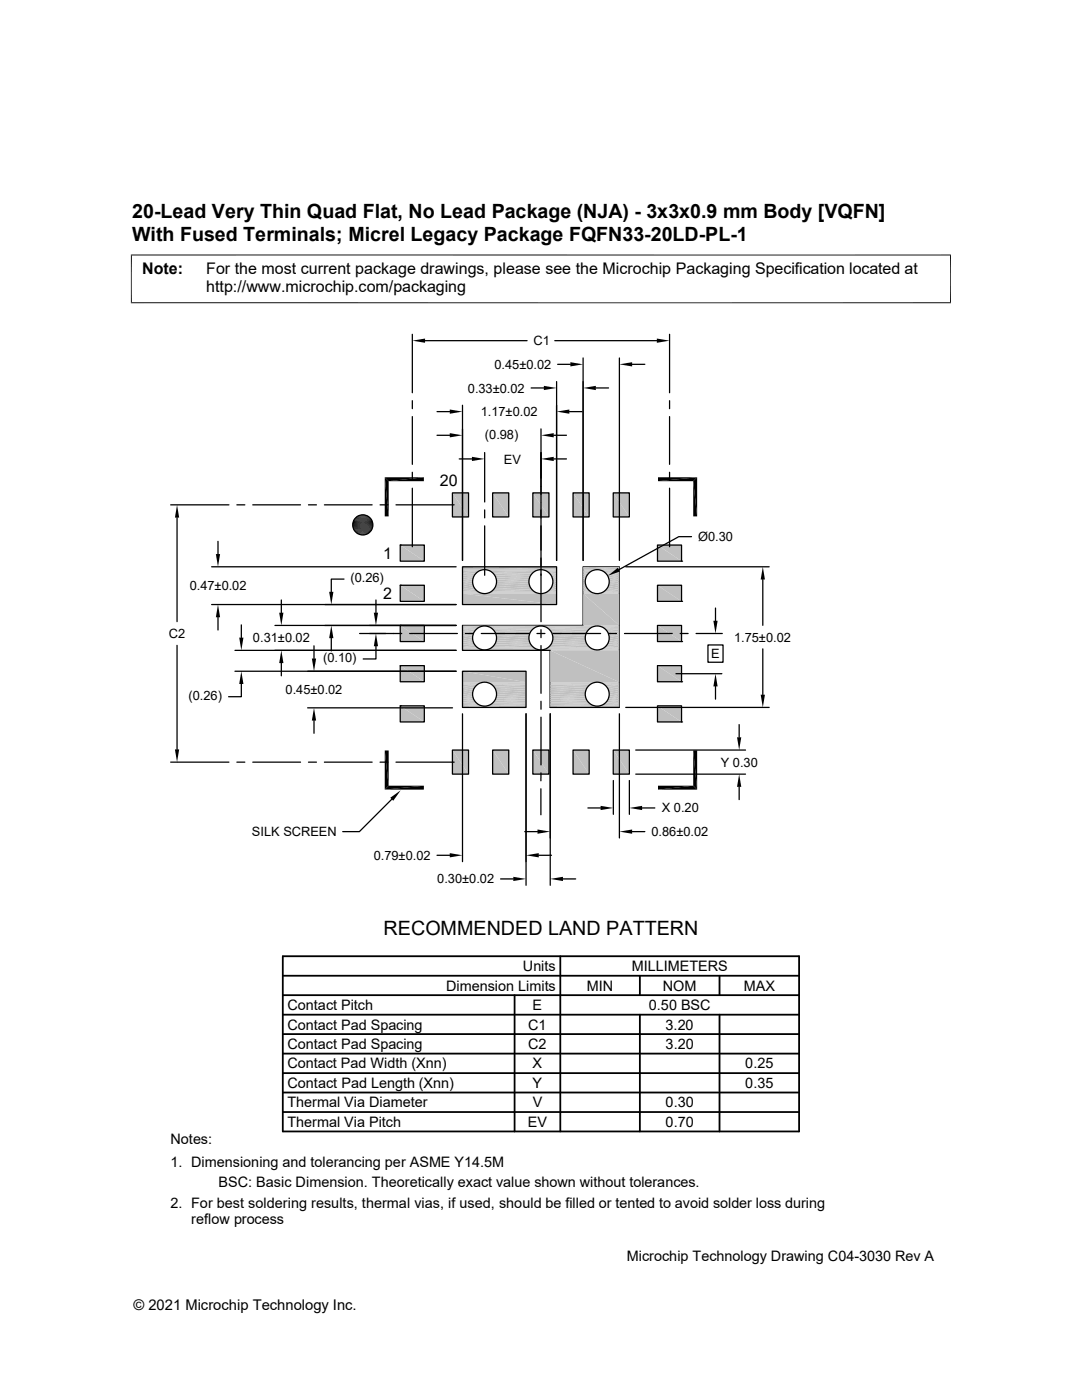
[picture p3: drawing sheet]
<svg xmlns="http://www.w3.org/2000/svg" width="216mm" height="279mm" viewBox="0 0 216 279" stroke-linecap="round" stroke-linejoin="round" font-family="sans-serif">
<g fill="#c0c0c0">
<path d="M122.4 98.4l3.2 4.8h-3.2z"/>
<path d="M122.4 98.4h3.2v4.8z"/>
<path d="M114.3 98.4l3.3 4.8h-3.3z"/>
<path d="M114.3 98.4h3.3v4.8z"/>
<path d="M106.3 98.4l3.2 4.8h-3.2z"/>
<path d="M106.3 98.4h3.2v4.8z"/>
<path d="M98.3 98.4l3.2 4.8h-3.2z"/>
<path d="M98.3 98.4h3.2v4.8z"/>
<path d="M90.3 98.4l3.2 4.8h-3.2z"/>
<path d="M90.3 98.4h3.2v4.8z"/>
<path d="M131.2 108.8l4.8 3.2h-4.8z"/>
<path d="M131.2 108.8h4.8v3.2z"/>
<path d="M79.9 108.8l4.8 3.2h-4.8z"/>
<path d="M79.9 108.8h4.8v3.2z"/>
<path d="M131.2 116.8l4.8 3.2h-4.8z"/>
<path d="M131.2 116.8h4.8v3.2z"/>
<path d="M79.9 116.8l4.8 3.2h-4.8z"/>
<path d="M79.9 116.8h4.8v3.2z"/>
<path d="M131.2 124.8l4.8 3.2h-4.8z"/>
<path d="M131.2 124.8h4.8v3.2z"/>
<path d="M79.9 124.8l4.8 3.2h-4.8z"/>
<path d="M79.9 124.8h4.8v3.2z"/>
<path d="M131.2 132.8l4.8 3.3h-4.8z"/>
<path d="M131.2 132.8h4.8v3.3z"/>
<path d="M79.9 132.8l4.8 3.3h-4.8z"/>
<path d="M79.9 132.8h4.8v3.3z"/>
<path d="M131.2 140.9l4.8 3.2h-4.8z"/>
<path d="M131.2 140.9h4.8v3.2z"/>
<path d="M79.9 140.9l4.8 3.2h-4.8z"/>
<path d="M79.9 140.9h4.8v3.2z"/>
<path d="M122.4 149.7l3.2 4.8h-3.2z"/>
<path d="M122.4 149.7h3.2v4.8z"/>
<path d="M114.3 149.7l3.3 4.8h-3.3z"/>
<path d="M114.3 149.7h3.3v4.8z"/>
<path d="M106.3 149.7l3.2 4.8h-3.2z"/>
<path d="M106.3 149.7h3.2v4.8z"/>
<path d="M98.3 149.7l3.2 4.8h-3.2z"/>
<path d="M98.3 149.7h3.2v4.8z"/>
<path d="M90.3 149.7l3.2 4.8h-3.2z"/>
<path d="M90.3 149.7h3.2v4.8z"/>
<path d="M92.3 113.1l18.8 .6h-18.8z"/>
<path d="M92.3 113.1h18.8v.6z"/>
</g>
<path d="M92.3 113.7h4.2M92.3 113.8h3.7M96.9 113.7h10.8M97.4 113.8h9.9M108.1 113.7h3M108.6 113.8h2.5" fill="none" stroke="#c0c0c0" stroke-width=".2"/>
<path d="M92.3 114h3.3M97.8 114h9M109 114h2.1" fill="none" stroke="#c0c0c0" stroke-width=".23"/>
<g fill="#c0c0c0">
<path d="M109.4 114.2l1.7 .3h-1.4z"/>
<path d="M109.4 114.2h1.7v.3z"/>
</g>
<path d="M92.3 114.3h3M98.1 114.3h8.4" fill="none" stroke="#c0c0c0" stroke-width=".32"/>
<g fill="#c0c0c0">
<path d="M109.7 114.5l1.4 .3h-1.1z"/>
<path d="M109.7 114.5h1.4v.3z"/>
</g>
<path d="M92.3 114.6h2.6M98.5 114.6h7.7" fill="none" stroke="#c0c0c0" stroke-width=".34"/>
<g fill="#c0c0c0">
<path d="M110 114.8l1.1 .4h-.9z"/>
<path d="M110 114.8h1.1v.4z"/>
</g>
<path d="M92.3 115h2.4M98.7 115h7.2" fill="none" stroke="#c0c0c0" stroke-width=".4"/>
<g fill="#c0c0c0">
<path d="M110.2 115.2l.9 .4h-.8z"/>
<path d="M110.2 115.2h.9v.4z"/>
</g>
<path d="M92.3 115.4h2.1M98.9 115.4h6.8" fill="none" stroke="#c0c0c0" stroke-width=".42"/>
<g fill="#c0c0c0">
<path d="M110.3 115.6l.8 .5h-.8z"/>
<path d="M110.3 115.6h.8v.5z"/>
</g>
<path d="M92.3 115.9h2M99.1 115.9h6.5" fill="none" stroke="#c0c0c0" stroke-width=".44"/>
<g fill="#c0c0c0">
<path d="M110.3 116.1l.8 .4h-.8z"/>
<path d="M110.3 116.1h.8v.4z"/>
</g>
<path d="M92.3 116.3h2M99.1 116.3h6.5" fill="none" stroke="#c0c0c0" stroke-width=".44"/>
<g fill="#c0c0c0">
<path d="M110.3 116.5l.8 .4h-.9z"/>
<path d="M110.3 116.5h.8v.4z"/>
</g>
<path d="M92.3 116.7h2.1M98.9 116.7h6.8" fill="none" stroke="#c0c0c0" stroke-width=".42"/>
<g fill="#c0c0c0">
<path d="M110.2 116.9l.9 .4h-1.1z"/>
<path d="M110.2 116.9h.9v.4z"/>
</g>
<path d="M92.3 117.1h2.4M98.7 117.1h7.2" fill="none" stroke="#c0c0c0" stroke-width=".4"/>
<g fill="#c0c0c0">
<path d="M110 117.3l1.1 .4h-1.4z"/>
<path d="M110 117.3h1.1v.4z"/>
</g>
<path d="M92.3 117.5h2.6M98.5 117.5h7.7" fill="none" stroke="#c0c0c0" stroke-width=".36"/>
<g fill="#c0c0c0">
<path d="M109.4 118l.3-.3 1.4 .3z"/>
<path d="M109.7 117.7h1.4v.3z"/>
</g>
<path d="M92.3 117.9h3M98.1 117.9h8.4" fill="none" stroke="#c0c0c0" stroke-width=".3"/>
<path d="M109 118.1h2.1" fill="none" stroke="#c0c0c0" stroke-width=".23"/>
<path d="M109.4 118h1.7v.2z" fill="#c0c0c0"/>
<path d="M92.3 118.1h3.3M97.8 118.1h9" fill="none" stroke="#c0c0c0" stroke-width=".23"/>
<path d="M92.3 118.3h3.7M92.3 118.4h4.2M96.9 118.4h10.8M97.4 118.3h9.9M108.1 118.4h3M108.6 118.3h2.5" fill="none" stroke="#c0c0c0" stroke-width=".2"/>
<g fill="#c0c0c0">
<path d="M92.3 118.5l18.8 2.2h-18.8z"/>
<path d="M92.3 118.5h18.8v2.2z"/>
<path d="M92.3 134l12.7 2.1h-12.7z"/>
<path d="M92.3 134h12.7v2.1z"/>
</g>
<path d="M92.3 136.2h4.2M92.3 136.3h3.7M96.9 136.2h8.1M97.4 136.3h7.6M92.3 140.8h3.7M92.3 140.9h4.2M96.9 140.9h8.1M97.4 140.8h7.6" fill="none" stroke="#c0c0c0" stroke-width=".2"/>
<path d="M92.3 136.5h3.3M97.8 136.5h7.2M92.3 140.6h3.3M97.8 140.6h7.2" fill="none" stroke="#c0c0c0" stroke-width=".23"/>
<path d="M92.3 136.8h3M98.1 136.8h6.9" fill="none" stroke="#c0c0c0" stroke-width=".32"/>
<path d="M92.3 137.1h2.6M98.5 137.1h6.5" fill="none" stroke="#c0c0c0" stroke-width=".34"/>
<path d="M92.3 137.5h2.4M92.3 139.6h2.4M98.7 137.5h6.3M98.7 139.6h6.3" fill="none" stroke="#c0c0c0" stroke-width=".4"/>
<path d="M92.3 137.9h2.1M92.3 139.2h2.1M98.9 139.2h6.1M98.9 137.9h6.1" fill="none" stroke="#c0c0c0" stroke-width=".42"/>
<path d="M92.3 138.3h2M92.3 138.8h2M99.1 138.3h5.9M99.1 138.8h5.9" fill="none" stroke="#c0c0c0" stroke-width=".44"/>
<path d="M92.3 140h2.6M98.5 140h6.5" fill="none" stroke="#c0c0c0" stroke-width=".36"/>
<path d="M92.3 140.3h3M98.1 140.3h6.9" fill="none" stroke="#c0c0c0" stroke-width=".3"/>
<path d="M92.3 141.1h12.7" fill="none" stroke="#c0c0c0" stroke-width=".25"/>
<g fill="none" stroke="#000" stroke-width=".25">
<path d="M90.3 98.4h3.2v4.8h-3.2zM98.3 98.4h3.2v4.8h-3.2zM106.3 98.4h3.2v4.8h-3.2zM114.3 98.4h3.3v4.8h-3.3zM122.4 98.4h3.2v4.8h-3.2zM79.9 108.8h4.8v3.2h-4.8zM79.9 108.8h.1M79.9 116.8h4.8v3.2h-4.8zM79.9 116.8h.1M92.3 113.1h18.8v7.6h-18.8zM131.2 116.8h4.8v3.2h-4.8zM131.2 108.8h4.8v3.2h-4.8z"/>
<path d="M136 112h.1M79.9 124.8h4.8v3.2h-4.8zM79.9 124.8h.1M79.9 132.8h4.8v3.3h-4.8zM79.9 132.8h.1M92.3 124.8h24.1v-11.7h7.2v28.1M92.3 134h12.7v7.2h-12.7zM109.8 129.8v11.4M131.2 132.8h4.8v3.3h-4.8zM131.2 124.8h4.8v3.2h-4.8zM136 136.1h.1M136 128h.1"/>
<path d="M136 120h.1M79.9 140.9h4.8v3.2h-4.8zM79.9 140.9h.1M90.3 149.7h3.2v4.8h-3.2zM98.3 149.7h3.2v4.8h-3.2zM106.3 149.7h3.2v4.8h-3.2zM114.3 149.7h3.3v4.8h-3.3zM122.4 149.7h3.2v4.8h-3.2zM131.2 140.9h4.8v3.2h-4.8zM136 144.1h.1"/>
<circle cx="96.7" cy="116.1" r="2.39"/>
<circle cx="107.9" cy="116.1" r="2.39"/>
<circle cx="96.7" cy="138.5" r="2.39"/>
</g>
<g fill="#c0c0c0">
<path d="M116.4 113.1l7.2 .6h-7.2z"/>
<path d="M116.4 113.1h7.2v.6z"/>
</g>
<path d="M116.4 113.7h2.5M119.4 113.7h4.2M119.8 113.8h3.8" fill="none" stroke="#c0c0c0" stroke-width=".2"/>
<path d="M116.4 113.8l1.7 .1h-1.7z" fill="#c0c0c0"/>
<path d="M116.4 113.8h2.1" fill="none" stroke="#c0c0c0" stroke-width=".2"/>
<path d="M120.2 114h3.4" fill="none" stroke="#c0c0c0" stroke-width=".23"/>
<g fill="#c0c0c0">
<path d="M116.4 113.9l1.3 .3h-1.3z"/>
<path d="M116.4 113.9h1.7l-.4 .3z"/>
</g>
<path d="M120.6 114.3h3" fill="none" stroke="#c0c0c0" stroke-width=".32"/>
<g fill="#c0c0c0">
<path d="M116.4 114.2l1 .3h-1z"/>
<path d="M116.4 114.2h1.3l-.3 .3z"/>
</g>
<path d="M120.9 114.6h2.7" fill="none" stroke="#c0c0c0" stroke-width=".34"/>
<g fill="#c0c0c0">
<path d="M116.4 114.5l.7 .3h-.7z"/>
<path d="M116.4 114.5h1l-.3 .3z"/>
</g>
<path d="M121.2 115h2.4" fill="none" stroke="#c0c0c0" stroke-width=".4"/>
<g fill="#c0c0c0">
<path d="M116.4 114.8l.5 .4h-.5z"/>
<path d="M116.4 114.8h.7l-.2 .4z"/>
</g>
<path d="M121.4 115.4h2.2" fill="none" stroke="#c0c0c0" stroke-width=".42"/>
<g fill="#c0c0c0">
<path d="M116.4 115.2l.4 .4h-.4z"/>
<path d="M116.4 115.2h.5l-.1 .4z"/>
</g>
<path d="M121.5 115.9h2.1" fill="none" stroke="#c0c0c0" stroke-width=".44"/>
<g fill="#c0c0c0">
<path d="M116.4 115.6l.4 .5h-.4z"/>
<path d="M116.4 115.6h.4v.5z"/>
</g>
<path d="M121.5 116.3h2.1" fill="none" stroke="#c0c0c0" stroke-width=".44"/>
<g fill="#c0c0c0">
<path d="M116.4 116.1l.4 .4h-.4z"/>
<path d="M116.4 116.1h.4v.4z"/>
</g>
<path d="M121.4 116.7h2.2" fill="none" stroke="#c0c0c0" stroke-width=".42"/>
<g fill="#c0c0c0">
<path d="M116.4 116.5l.5 .4h-.5z"/>
<path d="M116.4 116.5h.4l.1 .4z"/>
</g>
<path d="M121.2 117.1h2.4" fill="none" stroke="#c0c0c0" stroke-width=".4"/>
<g fill="#c0c0c0">
<path d="M116.4 116.9l.7 .4h-.7z"/>
<path d="M116.4 116.9h.5l.2 .4z"/>
</g>
<path d="M120.9 117.5h2.7" fill="none" stroke="#c0c0c0" stroke-width=".36"/>
<g fill="#c0c0c0">
<path d="M116.4 117.3l1 .4h-1z"/>
<path d="M116.4 117.3h.7l.3 .4z"/>
</g>
<path d="M120.6 117.9h3" fill="none" stroke="#c0c0c0" stroke-width=".3"/>
<g fill="#c0c0c0">
<path d="M116.4 117.7l1.3 .3h-1.3z"/>
<path d="M116.4 117.7h1l.3 .3z"/>
</g>
<path d="M120.2 118.1h3.4" fill="none" stroke="#c0c0c0" stroke-width=".23"/>
<g fill="#c0c0c0">
<path d="M116.4 118l1.7 .2h-1.7z"/>
<path d="M116.4 118h1.3l.4 .2z"/>
</g>
<path d="M116.4 118.3h2.1M116.4 118.4h2.5M119.4 118.4h4.2M119.8 118.3h3.8" fill="none" stroke="#c0c0c0" stroke-width=".2"/>
<g fill="#c0c0c0">
<path d="M116.4 118.5l7.2 6.3h-7.2z"/>
<path d="M116.4 118.5h7.2v6.3z"/>
</g>
<g fill="none" stroke="#c0c0c0" stroke-width=".2">
<path d="M92.3 124.9h31.3M92.3 124.9h4.2M92.3 125.1h3.7M92.3 129.5h3.7M92.3 129.7h4.2M92.3 129.8h31.3M96.9 124.9h10.8M96.9 129.7h10.8M97.4 125.1h9.9M97.4 129.5h9.9M108.1 129.7h10.8M108.1 124.9h10.8"/>
<path d="M108.6 125.1h9.9M108.6 129.5h9.9M119.4 124.9h4.2M119.4 129.7h4.2M119.8 129.5h3.8M119.8 125.1h3.8"/>
</g>
<path d="M92.3 125.3h3.3M92.3 129.3h3.3M97.8 129.3h9M97.8 125.3h9M109 129.3h9.1M109 125.3h9.1M120.2 125.3h3.4M120.2 129.3h3.4" fill="none" stroke="#c0c0c0" stroke-width=".23"/>
<path d="M92.3 125.5h3M92.3 129.1h3M98.1 129.1h8.4M98.1 125.5h8.4M109.4 125.5h8.3M109.4 129.1h8.3M120.6 129.1h3M120.6 125.5h3" fill="none" stroke="#c0c0c0" stroke-width=".3"/>
<path d="M92.3 125.9h2.6M98.5 125.9h7.7M109.7 125.9h7.7M120.9 125.9h2.7" fill="none" stroke="#c0c0c0" stroke-width=".36"/>
<path d="M92.3 126.2h2.4M92.3 128.4h2.4M98.7 126.2h7.2M98.7 128.4h7.2M110 128.4h7.1M110 126.2h7.1M121.2 126.2h2.4M121.2 128.4h2.4" fill="none" stroke="#c0c0c0" stroke-width=".4"/>
<path d="M92.3 126.7h2.1M92.3 128h2.1M98.9 128h6.8M98.9 126.7h6.8M110.2 126.7h6.7M110.2 128h6.7M121.4 128h2.2M121.4 126.7h2.2" fill="none" stroke="#c0c0c0" stroke-width=".42"/>
<path d="M92.3 127.1h2M92.3 127.5h2M99.1 127.1h6.5M99.1 127.5h6.5M110.3 127.5h6.5M110.3 127.1h6.5M121.5 127.5h2.1M121.5 127.1h2.1" fill="none" stroke="#c0c0c0" stroke-width=".44"/>
<path d="M92.3 128.8h2.6M98.5 128.8h7.7M109.7 128.8h7.7M120.9 128.8h2.7" fill="none" stroke="#c0c0c0" stroke-width=".34"/>
<g fill="#c0c0c0">
<path d="M109.8 129.8l13.8 6.3h-13.8z"/>
<path d="M109.8 129.8h13.8v6.3z"/>
</g>
<path d="M109.8 136.2h9.1M109.8 136.3h8.7M119.4 136.2h4.2M119.8 136.3h3.8M109.8 140.8h8.7M109.8 140.9h9.1M119.4 140.9h4.2M119.8 140.8h3.8" fill="none" stroke="#c0c0c0" stroke-width=".2"/>
<path d="M109.8 136.5h8.3M120.2 136.5h3.4M109.8 140.6h8.3M120.2 140.6h3.4" fill="none" stroke="#c0c0c0" stroke-width=".23"/>
<path d="M109.8 136.8h7.9M120.6 136.8h3" fill="none" stroke="#c0c0c0" stroke-width=".32"/>
<path d="M109.8 137.1h7.6M120.9 137.1h2.7" fill="none" stroke="#c0c0c0" stroke-width=".34"/>
<path d="M109.8 137.5h7.3M109.8 139.6h7.3M121.2 137.5h2.4M121.2 139.6h2.4" fill="none" stroke="#c0c0c0" stroke-width=".4"/>
<path d="M109.8 137.9h7.1M109.8 139.2h7.1M121.4 139.2h2.2M121.4 137.9h2.2" fill="none" stroke="#c0c0c0" stroke-width=".42"/>
<path d="M109.8 138.3h7M109.8 138.8h7M121.5 138.8h2.1M121.5 138.3h2.1" fill="none" stroke="#c0c0c0" stroke-width=".44"/>
<path d="M109.8 140h7.6M120.9 140h2.7" fill="none" stroke="#c0c0c0" stroke-width=".36"/>
<path d="M109.8 140.3h7.9M120.6 140.3h3" fill="none" stroke="#c0c0c0" stroke-width=".3"/>
<path d="M109.8 141.1h13.8" fill="none" stroke="#c0c0c0" stroke-width=".25"/>
<g fill="none" stroke="#000" stroke-width=".25">
<path d="M82.3 66.7v11.7M82.3 80v1.6M84.8 68h20.4M106 77.4h2.5M110.7 68h20.4M111.1 76.2v35.6M111.3 72.7h2.5M116.4 71.4v40.4M118.9 77.4h2.5M123.6 71.4v40.4M126.1 72.7h2.6M133.6 66.7v11.7"/>
<path d="M133.6 80v1.6M82.3 83.1v9.6M82.3 94.3v1.5M82.3 97.4v11.7M87.2 86.9h2.5M87.2 82.1h2.5M91.6 91.6h2.6M92.3 80.9v30.9M96.7 90.3v9.9M107.9 85.6v14.6M110.5 86.9h2.5M110.5 91.6h2.5"/>
<path d="M113.6 82.1h2.5M133.6 83.1v9.6M133.6 94.3v1.5M133.6 97.4v11.7M34.1 100.8h11.6M35.3 103.3v20.8M42.2 113.1h48.8M43.5 108v2.6M47.3 100.8h1.6M50.4 100.8h9.6M56.1 119.7v2.6M61.6 100.8h1.5"/>
<path d="M64.7 100.8h9.6M68.6 115.6h-2.5v2.5M75 119.7v2.6M75.8 100.8h1.6M79 100.8h11.6M96.7 101.8v1.6M96.7 104.9v9.9M107.9 100.3v23.8M124.9 113.1h28.6M138 107.1h-2.6l-11.9 6.6M152.2 115.7v9.1M35.3 128.8v20.8"/>
<path d="M42.2 120.7h48.8M43.5 123.2v2.5M46.9 129.8h44.1M46.9 134h44.1M48.2 136.5v2.5h-2.6M48.2 124.7v2.6M54.9 124.8h36.1M56.1 132.3v2.6M62.7 128.9v2.5M66.1 127.4v2.5M71.8 126.4h8.4M75 129v2.5h-2.5"/>
<path d="M81.7 126.4h9.6M92.3 124.8v5h17.5M92.9 126.4h1.5M96 126.4h9.6M107.1 126.4h1.6M107.9 125.7v1.6M107.9 128.8v9.6M107.9 140v1.5M110.3 126.4h9.5M121.4 126.4h1.6M124.6 126.4h9.5M134.9 134.5h9.1"/>
<path d="M135.7 126.4h1.6M138.9 126.4h5.2M141.3 128.7h3v3.5h-3zM142.8 121.3v2.6M142.8 137v2.5M152.2 129.5v9.1M34.1 152.1h11.6M47.3 152.1h1.6M50.4 152.1h9.6M61.4 141.3h28.9M61.6 152.1h1.5M62.7 143.8v2.5"/>
<path d="M64.7 152.1h9.6M75.8 152.1h1.6M78.2 159.5l-6.5 6.5h-3.3M79 152.1h11.6M92.3 142.5v29.5M105 142.5v34.2M107.9 157.4v5.2M107.9 143.1v9.6M107.9 154.2v1.6M109.8 141.2h13.8M109.8 142.5v34.2M122.4 155.8v6.7"/>
<path d="M123.6 142.5v24.7M124.9 141.2h28.6M125.6 155.8v6.7M126.9 154.5h21.9M126.9 149.7h21.9M147.5 144.6v2.6M147.5 157v2.6M87.2 170.7h2.5M99.9 175.4h2.5M104.7 166h2.6M107.5 170.7h2.5M112.3 175.4h2.6"/>
<path d="M117.3 161.2h2.5M126.1 166h2.6M128.1 161.2h2.6"/>
<circle cx="72.4" cy="104.8" r="2.01"/>
<circle cx="119.2" cy="116.1" r="2.39"/>
<circle cx="96.7" cy="127.3" r="2.39"/>
<circle cx="107.9" cy="127.3" r="2.39"/>
<circle cx="119.2" cy="127.3" r="2.39"/>
<circle cx="119.2" cy="138.5" r="2.39"/>
</g>
<g fill="none" stroke="#000" stroke-width=".36">
<path d="M56.4 194.7h103M56.4 190.8h103v35h-103zM56.4 198.6h103M102.7 198.6v27.2M111.8 190.8v35M127.7 194.7v3.9M143.6 194.7v3.9M56.4 210.3h103M56.4 214.2h103M56.4 202.5h103M56.4 206.4h103M56.4 218h103"/>
<path d="M127.7 202.5v23.3M143.6 202.5v23.3M56.4 221.9h103"/>
</g>
<g fill="#000">
<path d="M82.3 68l2.5-.4v.8zM108.5 77l2.6 .4-2.6 .5zM113.8 72.3l2.6 .4-2.6 .4zM116.4 77.4l2.5-.4v.9zM123.6 72.7l2.5-.4v.8zM131.1 67.6l2.5 .4-2.5 .4zM76.8 95.2h7.8l-7 .8zM77.6 96l7-.8v.8zM89.7 86.4l2.6 .5-2.6 .4zM89.7 81.7l2.6 .4-2.6 .5zM94.2 91.2l2.5 .4-2.5 .4zM108 86.9l2.5-.5v.9z"/>
<path d="M108 91.6l2.5-.4v.8zM111.1 82.1l2.5-.4v.9zM131.3 95.2h7.8l-7.8 .8zM131.3 96l7.8-.8-.8 .8zM138.3 96l.8 7.1h-.8zM138.3 96l.8-.8v7.9zM35.3 100.8l.5 2.5h-.9zM43.1 110.6h.8l-.4 2.5zM65.7 118.1h.8l-.4 2.5zM71.4 106.5l1.8 .1zM71.6 102.9l1.8 .1zM71.6 106.6l1.4 .1z"/>
<path d="M71.6 106.6h1.6zM71.6 102.9h1.6zM71.7 102.8l1.5 .1zM71.7 106.7h1.2zM71.7 106.7h1.3zM71.7 102.8h1.3zM72 102.8h1zM72 106.7l.6 .1zM72 106.7h.9zM72 102.8h.9zM72.1 102.7l.8 .1zM72.1 106.8h.5z"/>
<path d="M72.1 102.7h.5zM76.8 95.3l.8 7.8h-.8zM76.8 95.3l.8 .7v7.1zM121.3 114.9l2-1.6 .4 .7zM152.2 113.1l.4 2.6h-.8zM43.5 120.7l.4 2.5h-.8zM47.7 127.3h.9l-.4 2.5zM48.2 134l.4 2.5h-.9zM55.7 122.3h.9l-.5 2.5zM56.1 129.8l.5 2.5h-.9zM62.2 131.4h.9l-.4 2.6zM66.1 124.8l.4 2.6h-.8z"/>
<path d="M74.6 122.3h.8l-.4 2.5zM75 126.4l.4 2.6h-.8zM142.8 134.5l.4 2.5h-.9zM142.3 123.9h.9l-.4 2.5zM151.8 138.6h.8l-.4 2.6zM34.9 149.6h.9l-.5 2.5zM62.7 141.3l.4 2.5h-.9zM76.8 149.8l.8 7-.8 .8zM76.8 149.8h.8v7zM77.9 159.2l2.1-1.5-1.5 2.1zM76.8 157.6l7.8-.8v.8zM77.6 156.8h7l-7.8 .8z"/>
<path d="M138.3 149.8l.8 7.8-.8-.8zM131.3 156.8h7l-7 .8zM138.3 149.8h.8v7.8zM131.3 157.6l7-.8 .8 .8zM147.5 154.5l.4 2.5h-.8zM147.1 147.2h.8l-.4 2.5zM89.7 170.3l2.6 .4-2.6 .4zM102.4 175l2.6 .4-2.6 .4zM107.3 165.5l2.5 .5-2.5 .4zM105 170.7l2.5-.4v.8zM109.8 175.4l2.5-.4v.8zM119.8 160.8l2.6 .4-2.6 .5z"/>
<path d="M123.6 166l2.5-.5v.9zM125.6 161.2l2.5-.4v.9z"/>
</g>
<g fill="none" stroke="#000" stroke-width=".2">
<path d="M26.1 50.9h163.7M26.2 50.8v9.7M189.7 50.8v9.7M26.1 60.4h163.7M70.4 104.5h4M70.4 104.7h4M70.4 104.8h4M70.4 105h4M70.4 104.3h4M70.4 105.2h4M70.4 105.4h3.9M70.4 104.1h3.9"/>
<path d="M70.5 105.6h3.8M70.5 103.9h3.8M70.6 103.7h3.6M70.6 105.8h3.6M70.7 105.9h3.4M70.7 103.6h3.4M70.8 103.4h3.2M70.8 106.1h3.2M71 106.2h2.9M71 103.3h2.9M71.1 103.2h2.6M71.1 106.4h2.6"/>
<path d="M71.2 106.5h2.4M71.2 103h2.4M71.4 103h2M71.4 106.6h2"/>
</g>
<g font-size="3.9">
<text x="26.4" y="43.5">20-Lead Very Thin Quad Flat, No Lead Package (NJA) - 3x3x0.9 mm Body [VQFN]</text>
<text x="26.4" y="48.1">With Fused Terminals; Micrel Legacy Package FQFN33-20LD-PL-1</text>
<text x="76.5" y="186.6">RECOMMENDED LAND PATTERN</text>
</g>
<g font-size="3.2">
<text x="28.4" y="54.7">Note:</text>
<text x="41.1" y="58.3">http://www.microchip.com/packaging</text>
<text x="41.1" y="54.7">For the most current package drawings, please see the Microchip Packaging Specification located at</text>
<text x="87.8" y="97.1">20</text>
<text x="76.5" y="111.5">1</text>
<text x="76.5" y="119.5">2</text>
</g>
<g font-size="2.9">
<text x="89" y="197.7">Dimension Limits</text>
<text x="104.3" y="193.8">Units</text>
<text x="117.1" y="197.7">MIN</text>
<text x="126" y="193.8">MILLIMETERS</text>
<text x="132.3" y="197.7">NOM</text>
<text x="148.4" y="197.7">MAX</text>
<text x="57.3" y="201.6">Contact Pitch</text>
<text x="106.3" y="201.6">E</text>
<text x="129.5" y="201.6">0.50 BSC</text>
<text x="57.3" y="209.4">Contact Pad Spacing</text>
<text x="57.3" y="205.5">Contact Pad Spacing</text>
<text x="105.4" y="209.4">C2</text>
<text x="105.4" y="205.5">C1</text>
<text x="132.8" y="205.5">3.20</text>
<text x="132.8" y="209.4">3.20</text>
<text x="57.3" y="213.2">Contact Pad Width (Xnn)</text>
<text x="106.3" y="213.2">X</text>
<text x="148.7" y="213.2">0.25</text>
<text x="57.3" y="217.1">Contact Pad Length (Xnn)</text>
<text x="57.3" y="221">Thermal Via Diameter</text>
<text x="106.3" y="217.1">Y</text>
<text x="106.3" y="221">V</text>
<text x="132.8" y="221">0.30</text>
<text x="148.7" y="217.1">0.35</text>
<text x="57.3" y="224.9">Thermal Via Pitch</text>
<text x="105.3" y="224.9">EV</text>
<text x="132.8" y="224.9">0.70</text>
<text x="34" y="228.3">Notes:</text>
<text x="34" y="232.9">1. Dimensioning and tolerancing per ASME Y14.5M</text>
<text x="43.6" y="237">BSC: Basic Dimension. Theoretically exact value shown without tolerances.</text>
<text x="34" y="241">2. For best soldering results, thermal vias, if used, should be filled or tented to avoid solder loss during</text>
<text x="38.1" y="244.3">reflow process</text>
<text x="125.1" y="251.7">Microchip Technology Drawing C04-3030 Rev A</text>
<text x="26.6" y="261.3">© 2021 Microchip Technology Inc.</text>
</g>
<g font-size="2.6">
<text x="106.5" y="68.9">C1</text>
<text x="98.7" y="73.6">0.45±0.02</text>
<text x="93.3" y="78.3">0.33±0.02</text>
<text x="95.9" y="83.1">1.17±0.02</text>
<text x="96.8" y="87.5">(0.98)</text>
<text x="100.5" y="92.5">EV</text>
<text x="139.3" y="108">Ø0.30</text>
<text x="37.8" y="117.8">0.47±0.02</text>
<text x="69.9" y="116.2">(0.26)</text>
<text x="33.7" y="127.3">C2</text>
<text x="50.5" y="128.2">0.31±0.02</text>
<text x="141.9" y="131.3">E</text>
<text x="146.5" y="128">1.75±0.02</text>
<text x="64.5" y="132.1">(0.10)</text>
<text x="37.6" y="139.7">(0.26)</text>
<text x="57" y="138.5">0.45±0.02</text>
<text x="143.8" y="153">Y 0.30</text>
<text x="50.3" y="166.9">SILK SCREEN</text>
<text x="130" y="166.9">0.86±0.02</text>
<text x="132.1" y="162.1">X 0.20</text>
<text x="74.6" y="171.6">0.79±0.02</text>
<text x="87.2" y="176.3">0.30±0.02</text>
</g>
</svg>
